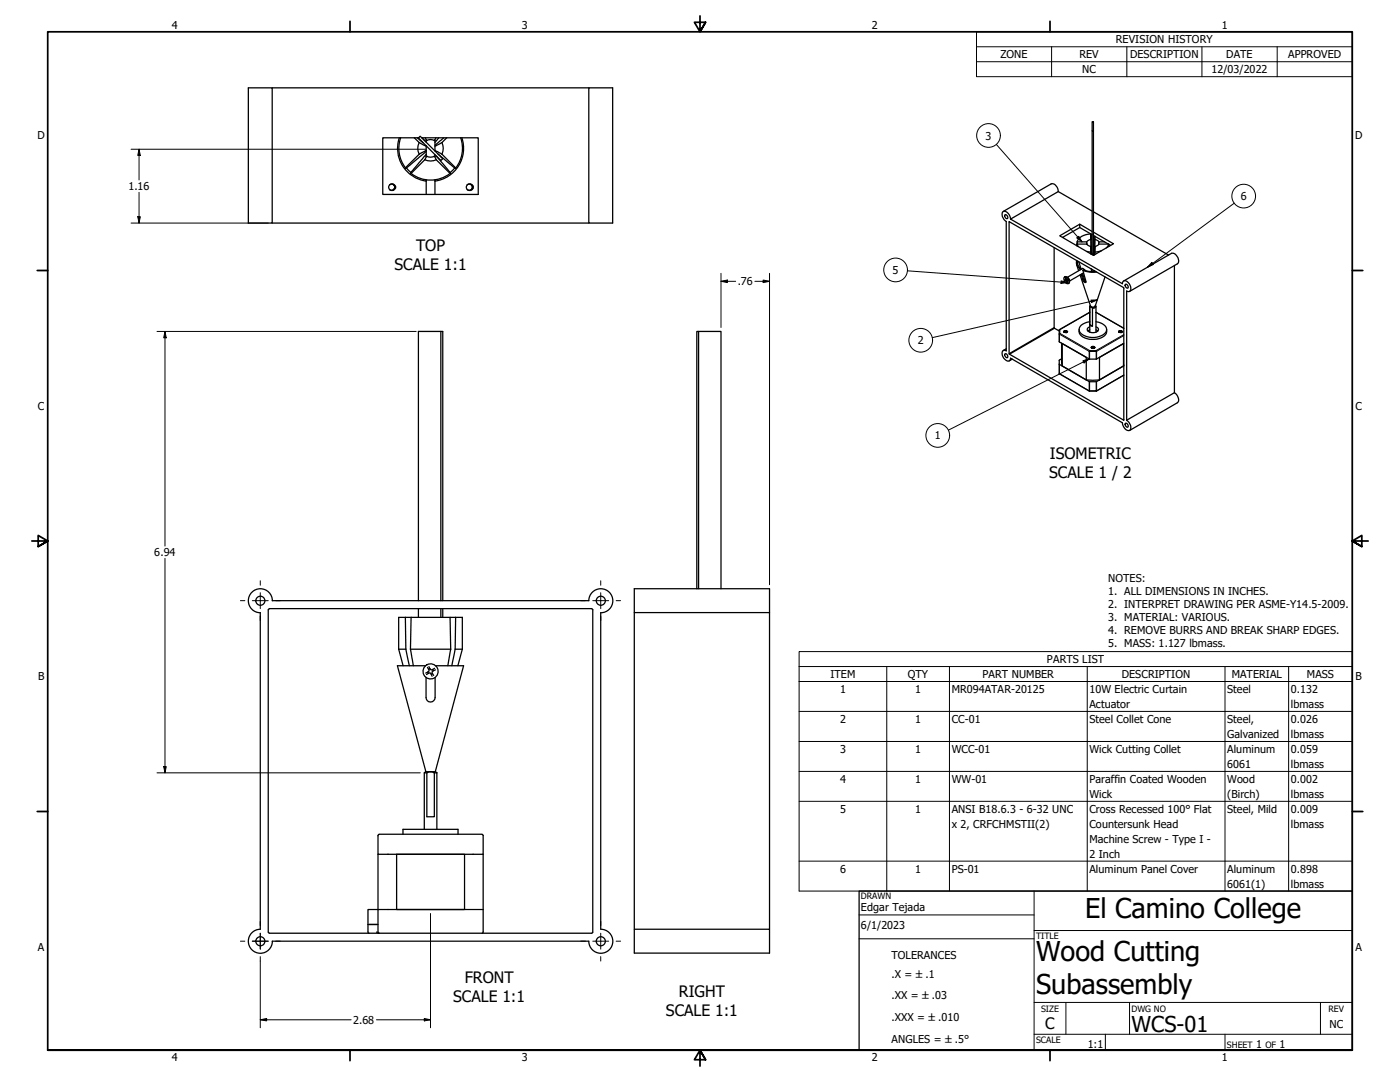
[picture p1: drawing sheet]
<svg xmlns="http://www.w3.org/2000/svg" width="559mm" height="432mm" viewBox="0 0 559 432" stroke-linecap="round" stroke-linejoin="round" font-family="sans-serif">
<!-- layer: Visible (ANSI) -->
<g fill="none" stroke="#000" stroke-width=".51">
<path d="M99.1 35.1h9.5v53.9h-9.5zM108.6 35.1h126.4M235 35.1h9.5v53.9h-9.5zM159.4 55a13.2 13.2 0 0 0 10.7 17.3v-.5M159.9 55a12.7 12.7 0 0 0 2 12M165.4 55l1.9 1.9M166.5 55l2.3 2M167.1 55h-14.3v22.6h38.1v-22.6h-22.6M167.3 56.9l2.8 1.5M167.3 56.9a5 5 0 0 0 0 4.6M167.7 54.4l9 9-.7 .7-9-9zM168.5 55l1 1.2"/>
<path d="M169.7 55l.6 1.1M170.1 58.2v4.3l.2-.2a2.83 2.83 0 0 0 3.1 0l.3 .2-.1-.8M170.3 56.1l-.2-.2v.9M170.3 56.1a2.83 2.83 0 0 1 3.1 0l.3-.2-.1 4.4M174 55l-.6 1.1M175.1 55l-1.5 1.8M176.4 56.9a5.5 5.5 0 0 1 0 4.6M176.4 56.9l-2.8 1.5M177.2 55l-3.6 3M178.3 55l-1.9 1.9M183.9 55a12.7 12.7 0 0 1-2 12M184.3 55a13.2 13.2 0 0 1-10.6 17.3"/>
<path d="M435.9 52.2v-3.6h.5v53.3M436.4 52.2h-.5v49.4M155.5 73.7a1.41 1.41 0 0 1 2 0 1.41 1.41 0 0 1 0 2 1.41 1.41 0 0 1-2 0 1.28 1.28 0 0 0 1.8-.1 1.28 1.28 0 0 0 0-1.8 1.28 1.28 0 0 0-1.8-.1zM155.6 73.8a1.24 1.24 0 0 0 0 1.8M156.7 73.5l.6 .5M157.3 75.4l-.6 .5M157.3 74l.2 .7-.2 .7M162.2 67.1l1.8 1.7M164.1 69.2a12.7 12.7 0 0 0 15.5 0M169.5 63.8a5.4 5.4 0 0 0 4.6 0M170.1 60l-2.8 1.5M170.1 60.5l-8.1 6.7-.2-.2 5.5-5.5"/>
<path d="M170.1 61.6l-6.3 7.5 .3 .1 5.4-5.4M170.1 71.8v5.8M170.3 62.3l-.8 1.5M173.4 62.3l.7 1.5M173.6 60l2.8 1.5M173.7 71.8l-.1 5.8M174.1 62.2l5.8 6.9-.3 .1-5.5-5.4M174.8 61.5l6.9 5.7 .2-.2-5.5-5.5M181.5 67.1l-1.8 1.7M186.5 73.7a1.41 1.41 0 0 1 2 0 1.41 1.41 0 0 1 0 2 1.41 1.41 0 0 1-2 0 1.28 1.28 0 0 0 1.8-.1 1.28 1.28 0 0 0 0-1.8 1.28 1.28 0 0 0-1.8-.1zM186.5 73.8a1.24 1.24 0 0 0 0 1.8M187.8 73.5l.7 .9-.2 1"/>
<path d="M188.3 75.4l-.5 .5M422.4 76.5a2.83 2.83 0 0 0-2.9-3.1l-19.1 11M422.4 76.5l13.5 7.8M422.4 76.5l-19 10.9M108.6 89h126.4M401.1 85.8a.92 .92 0 0 1 1 .4 .92 .92 0 0 1-.1 1l-.7-.4zM402.8 88.5h.1M402.9 88.5l45.5 26.2 .2 52.9M402.9 88.5l-.1 52.7M403.4 87.4l44.6 25.8a1.18 1.18 0 0 1 .9-1.3 1.18 1.18 0 0 1 1.4 .8l.7 1.1 .4 1.2a1.03 1.03 0 0 1-.4 1.2 1.03 1.03 0 0 1-1.3-.1v51.6M403.4 87.4a3.1 3.1 0 0 0-2.8-3.1 2.43 2.43 0 0 0 .6 3.8l.4 .3v51.6a1.03 1.03 0 0 0-1.2-.1 1.03 1.03 0 0 0-.4 1.3 2.89 2.89 0 0 0 2.8 2.8l.6-1.1 44.6 25.8a3.1 3.1 0 0 0 2.7 3.1 2.43 2.43 0 0 0-.5-3.7l-.5-.4M420.8 98.8v31.9"/>
<path d="M424.1 94.7l6.9-3.9v-1.3l-8 4.6 13.4 7.8M429.9 97.4l.4 1M431 90.8l4.9 2.9M431 89.5l4.9 2.9M433.9 97.5l-.1-1h-3.9v1.6v-.7h3.9l1.6 1M435.4 93.3a5.5 5.5 0 0 0-5.5 3.2M435.4 93.3l.2 8.1zM435.4 95.6l-1.6 .9M435.4 98.4l.1 2.9M435.4 98.4v2.9M436.4 92.6l8 4.7-8 4.6M436.4 94l6.9 3.9"/>
<path d="M436.4 84.5l30 17.3M437 95.6l-.2 6.1M437 94.2l-.2 7.5M437 95.6l1.6 .9M437 98.4l-.1 3.2M437 94.3v1.3M437 98.4v3.2M440.9 96.5h-2.3l-.1 1M442.5 97.4h-3.9l-1.6 1M442.5 98.4v-.9l-.9 1.4M424.9 110.6a1.72 1.72 0 0 1 1.6 2.6 1.77 1.77 0 0 1-1.6-2.6zM424.9 110.6a1.58 1.58 0 0 1 1.7 .7 1.58 1.58 0 0 1-.2 1.9"/>
<path d="M425.1 112h.5l.3 .8M425.3 111l.5 .7h.5M425.3 110.9l.1 .8h-.4M425.3 110.9v.1M425.7 111.6l-.3 .1M425.8 111.7l-.6 .3M425.9 112.7v.1M426 112.5l-.1 .2M426.1 110.7l.8 1.4M426.2 111.7l.1 .3h-.4l.2 .8M426.3 111.8l-.3 .2M429.7 105.5l.8 2.5"/>
<path d="M429.8 104v1.7l1.2 1.4M430.1 104.2a2.44 2.44 0 0 0 1.1 2.8M430.5 104.4l1 3M431 107.1l.1 .6M431.1 109.7l4.2 12.5 .5 .4h.8l.5-.4 4-11.7M431.2 107l.2 .6M431.2 107l-.2 .1M431.9 109.3l.6 2.3 1 1M432 107.2l1.1 .7M432.1 109.2l1.1 3.3M432.1 107.1l-6.1 3.6M432.2 107.9l1.3 4.4-.2 .4-1.1-.8-.6-2.4"/>
<path d="M432.2 107.9l.3-.2 2.8 .7 2-.1M432.2 107.9l2.6 .7h2.9M432.5 108.9l-5.6 3.2M433.8 100.3l1.6 .3M435.6 101.3h.3M435.6 101h.3M435.6 107.4l.1 1M435.7 107.4v1M435.7 107.4v1zM436.4 101.3h.4M436.4 101h.4M436.7 107.9l-.1 .5"/>
<path d="M436.8 108v.4M439.6 100.1l-2.6 .5M448.5 112.1l19.1-11a2.82 2.82 0 0 1 2.4 4.2l-19.1 11M449.1 113.5a.92 .92 0 0 1 1 .4 .92 .92 0 0 1 0 1.1l-.8-.4zM468.8 105.9v50.8M176 132.3v107.4M278.8 132.3h-.7v102.6M401.6 139.2l-1.2 .7M420.9 131l-.1-.3-18 10.5 .1 .2M420.9 131l1.9 1.1M420.9 131l-18 10.4M423.7 136.9v7.6l.3 1.5"/>
<path d="M424 137.1l9.6 5.5v9l-9.6-5.6zM424.7 132.5l.6-.2 .5 .3zM424.7 132.3l.7-.2 .4 .4zM424.8 132.7h.8M425 132.2h.4M425 132.4h.4M425 132.6l.4 .1M425.1 132h.3M425.3 132l.6 .1-.1 .6h-.9l-.3-.4M425.9 132.4a.75 .75 0 0 0-1.3-.1 .61 .61 0 0 1 .7-.4 .61 .61 0 0 1 .5 .6l-.9 .2M430.7 131.5a3.2 3.2 0 0 0 3.1 3.6 6.8 6.8 0 0 0 7.8-2.2l.1-1.4M434.8 124.7l-11.9 6.8-.1 5 12.1 6.8h2.8l10.9-6.3"/>
<path d="M435 128.4l-1.9 .5a2.56 2.56 0 0 0-2.4 2.5 2.56 2.56 0 0 0 2.2 2.6 7.5 7.5 0 0 0 8.5-1.4 2.55 2.55 0 0 0-2-3.7l-1.9-.5M435 130.4a1.05 1.05 0 0 0-.9 1.6 2.94 2.94 0 0 0 4.3-.3 1.05 1.05 0 0 0-.9-1.3M435 124.7h-.2M435 131.6l-.8 .5M435 122.4v7.1l1.1 .7v-7.2M435 129.5l1.1 .7M435 122.3v10.3M435.2 121.9l-.2 .5h.2a1.23 1.23 0 0 0 1.2 .6 1.23 1.23 0 0 0 1.1-.8l-.2-.3M435.2 122a1.04 1.04 0 0 0 1 .7 1.04 1.04 0 0 0 1-.7M435.6 138.7a.56 .56 0 0 1 .7-.5 .56 .56 0 0 1 .4 .7l-.2 .2M435.6 138.6a.7 .7 0 0 1 1.2 .1M435.6 138.7l.3 .3h.7"/>
<path d="M435.7 138.8l1.1 .1h-1.1M435.7 138.6l.7-.1 .4 .3zM435.8 138.9l.8 .1M435.9 139h.7M436 138.3l.4 .1M436 138.6h.3M436 138.7h.3M436 138.9h.3M436.2 138.2l.7 .2-.3 .6M437.5 124.7h.2M437.5 131.6l.7 .5M437.5 122.3v10.3"/>
<path d="M437.6 124.7l11 6.3M446.5 132.3l1 .4M447 132h.3M447 132.2h.3M447 132.4h.3M447 132.6l.3 .1M447.2 132l.6 .1 .1 .4-1.2 .2h.9l-.9-.2 .5-.2 .5 .3M447.7 132.5l-.3-.3-.9 .2 .9-.3 .4 .4a.73 .73 0 0 0-1.3-.2 .57 .57 0 0 1 .8-.4 .57 .57 0 0 1 .3 .8h-.1M401.1 141.3a.92 .92 0 0 1 1 .4 .92 .92 0 0 1-.1 1l-.7-.4zM402.9 141.4l45.7 26.2M404.1 143.3l-1.3 .7M423.7 143.2l-.9 .6v1.5"/>
<path d="M433.6 151.6h5.2M448.4 146l-9.6 5.6M448.6 146l-10.9 6.3h-2.8l-12.1-7 .1 3.9 11.9 6.9h2.9l10.9-6.4M448.6 145.6l-.2 .4v-8.9l-9.6 5.5v9M468.8 156.7a2.95 2.95 0 0 1 1.2 4l-19.1 11.1M468.8 156.7l-19.1 11M448.6 167.6h-.1M449.1 169a.81 .81 0 0 1 1 .5 .81 .81 0 0 1-.3 1l-.7-.8zM108.6 239.7h126.4M108.7 239.7a4.8 4.8 0 0 0-4.8-4.8 4.8 4.8 0 0 0-4.8 4.8 4.8 4.8 0 0 0 4.8 4.8M167 239.7v-107.4h9.7v107.4M235 239.7a4.8 4.8 0 0 1 4.8-4.8 4.8 4.8 0 0 1 4.8 4.8 4.8 4.8 0 0 1-4.8 4.8"/>
<path d="M253.2 234.9h53.9v9.6h-53.9zM278.8 234.9v-102.6h9v102.6M103.9 244.5v126.3a4.8 4.8 0 0 0-4.8 4.8 4.8 4.8 0 0 0 4.8 4.8 4.8 4.8 0 0 0 4.7-4.8h126.4a4.8 4.8 0 0 0 4.8 4.8 4.8 4.8 0 0 0 4.8-4.8 4.8 4.8 0 0 0-4.8-4.8v-126.3M107.4 242.9h128.8M107.5 242.9l-.4 .4v128.7M159.1 259.1h2.9M159.1 259.1l1.8 6.6M161.8 246.4l.2 12.7M162 259.1l1.4 6.6M163.8 259.1l1.2 6.6M163.8 259.1h16.1M164.1 246.4l-.3 12.7"/>
<path d="M167 242.9v3.5M176 242.9v3.5M176.7 242.9v3.5M179.6 246.4h-20.5v12.7M179.9 259.1l-1.1 6.6M181.7 259.1l-1.4 6.6M181.7 259.1h2.8M181.9 246.4h-2.3l.3 12.7M181.9 246.4h2.6v12.7M181.9 246.4l-.2 12.7M184.5 259.1l-1.7 6.6M236.2 242.9l.4 .4v128.7"/>
<path d="M253.2 244.5v126.3M307.1 244.5v126.3M169.9 265.7h-11.3l11.4 42.3M170.1 270.4v8a1.81 1.81 0 0 0 1.8 1.8 1.81 1.81 0 0 0 1.8-1.8v-8M170.2 269.2l1.5-.6 .8 1.3M170.6 266.3l.6 1.1-.3 .7M170.7 268.2l.3 .5M170.9 268.2l-1 .4M171.2 266l.4 1M171.6 266.8l-.5 .3M172.7 268.8l-.6 .3M172.7 267.2l.3 .5"/>
<path d="M172.8 267.8l-.3 .7 .6 1.1M173.5 266.7l-1.1 .6-.7-.3M173.8 265.7h11.2l-11.3 42.3M173.8 267.3l-1 .5M169.4 308.4h1M170.4 308.4a2.73 2.73 0 0 1 3 0M170.4 308.4v17.5h3v-17.5M173.4 308.4h1M174.4 308.4l-.5-.4h-4l-.5 .4v22.6M174.4 308.4v22.6M151.3 332.9h41M160.8 332.9v-1.9h22v1.9"/>
<path d="M192.4 333l.4 .5v7.4h-41.9v-7.5l.5-.4M150.9 340.9v22.1h-4v5.9M158.3 340.9h27.1v22.1h-27.1zM192.8 340.9v31M146.9 368.9v3.1l.5 .4M146.9 368.9h4M150.4 371.9l.9 .5M192.8 363h-41.9v8.9l.5 .5M192.8 372l-.4 .4M236.6 372.1l-.4 .3h-128.8l-.3-.3M253.2 370.8h53.9v9.6h-53.9z"/>
<circle cx="103.9" cy="239.7" r="1.81"/>
<circle cx="239.8" cy="239.7" r="1.81"/>
<circle cx="171.9" cy="267.9" r="3"/>
<circle cx="103.9" cy="375.6" r="1.81"/>
<circle cx="239.8" cy="375.6" r="1.81"/>
</g>
<!-- layer: Visible Narrow (ANSI) -->
<g fill="none" stroke="#000" stroke-width=".4">
<path d="M425 111.7l.1 .3M425.1 111.7l.1 .3M425.3 110.9h.1M425.6 111.4h-.2M425.9 112.7h.2M425.9 112.2l-.1 .1M425.9 111.7l-.5 .3M426.3 111.7v.3M426.3 111.8l-.3 .2M432.4 111.4l-.2 .2M422.8 133.1l.2-.1-.2 .3zM422.8 133.3v3.2"/>
<path d="M422.8 133.3l11.9 6.9M422.9 131.5l-.1 .3M434.9 139.9v.4zM434.9 124.7h-.1M435 124.7l-12 6.9v1.4l11.9 6.9h2.6M437.5 124.7l11.1 6.4M437.5 139.9l.2 .3M437.5 124.7h.1M448.6 133.5l-11.1 6.4M448.6 133.9l-10.9 6.3M422.8 145.4v3.6M422.9 149.2l11.9 6.9"/>
<path d="M434.7 152.3v3.7l.2-3.7M434.7 140.2v3.1M434.9 143.3v-3h2.6v3M437.5 152.3v3.7l-2.6 .1M437.7 152.3l-.2 3.8M437.7 140.2v3.1M448.6 149.7l-11 6.4"/>
</g>
<!-- layer: Visible (ANSI) -->
<g fill="#000">
<circle cx="426.3" cy="112" r=".25"/>
<circle cx="424.7" cy="132.3" r=".25"/>
<circle cx="424.7" cy="132.5" r=".25"/>
<circle cx="425.8" cy="132.3" r=".25"/>
<circle cx="435.6" cy="138.7" r=".25"/>
<circle cx="435.7" cy="138.8" r=".25"/>
<circle cx="436.8" cy="138.7" r=".25"/>
<circle cx="446.6" cy="132.3" r=".25"/>
<circle cx="446.7" cy="132.5" r=".25"/>
<circle cx="447.7" cy="132.3" r=".25"/>
</g>
<!-- layer: Symbol (ANSI) -->
<g fill="none" stroke="#000" stroke-width=".4">
<path d="M389.8 18.7v-6h150v6M419.7 18.7v11.9M449.8 18.7v11.9M479.7 18.7v11.9M509.8 18.7v11.9M539.8 18.7h-150v5.9M539.8 18.7v11.9h-150v-6M389.8 24.6h150M397.7 57.7l34.2 38.8M429.8 94.9l.8-.6 1.3 2.2zM492.6 81.1l-34.6 25.5M362.2 108.1l63.8 4.7"/>
<path d="M423.5 112.1l2.5 .7-2.5 .3zM435.4 119.8l2.6-.1-2.3 1zM438 119.7l-65.9 15M459.7 104.7l.7 .8-2.4 1.1zM432.2 144l2.5-.7-2 1.5zM434.7 143.3l-56.1 28.3M319 266v-6h220.8v6M319 266h220.8v6M319 266v89.6h220.8v-83.6M319 272h220.8M353.9 266v89.6M379 266v89.6"/>
<path d="M434 266v89.6M488.9 266v89.6M514.3 266v89.6M319 283.9h220.8M319 295.9h220.8M319 307.8h220.8M319 319.8h220.8M319 343.7h220.8"/>
<circle cx="394.6" cy="54.1" r="4.7"/>
<circle cx="496.4" cy="78.3" r="4.7"/>
<circle cx="357.5" cy="107.7" r="4.7"/>
<circle cx="367.5" cy="135.8" r="4.7"/>
<circle cx="374.3" cy="173.8" r="4.7"/>
</g>
<!-- layer: Border (ANSI) -->
<g fill="none" stroke="#000" stroke-width=".7">
<path d="M139.7 8.5v4.2M279.4 6.3v6.4l-2.2-3.8h4.4l-2.2 3.8 2.2-3.8M419.1 8.5v4.2M14.9 107.9h4.1M539.8 107.9h4.1M12.7 215.9h6.3l-3.8-2.2v4.4l3.8-2.2-3.8 2.2M546.1 215.9h-6.3l3.8-2.2v4.4l-3.8-2.2 3.8 2.2M14.9 323.8h4.1M539.8 323.8h4.1M19 419.1v-406.4h520.8v406.4h-520.8h520.8M139.7 419.1v4.2M419.1 419.1v4.2"/>
<path d="M281.6 422.9l-2.2-3.8 2.2 3.8h-4.4l2.2-3.8v6.3"/>
</g>
<!-- layer: Title (ANSI) -->
<path d="M412.7 355.6v63.5M342.9 365.1h69.8M342.9 374.6h69.8M412.7 371.3h127.1M412.7 412.7h127.1M412.7 400h127.1M425.4 400v12.7M441.2 412.7v6.4M450.8 400v12.7M488.9 412.7v6.4M527 400v12.7" fill="none" stroke="#000" stroke-width=".4"/>
<path d="M342.9 355.6h196.9v63.5h-196.9z" fill="none" stroke="#000" stroke-width=".51"/>
<!-- layer: Dimension (ANSI) -->
<g fill="none" stroke="#000" stroke-width=".4">
<path d="M52.3 59.6h117.6M55.5 59.6l.5 2.4h-1zM55.5 59.6v12.2M55.5 76.8v12.2M52.3 89h54.8M55 86.5h1l-.5 2.5zM287.8 112.3l2.5-.5v1zM287.8 112.3h5.8M287.8 109.1v21.6M301.3 112.3h5.8M304.6 111.8l2.5 .5-2.5 .5zM307.1 109.1v124.3"/>
<path d="M62.7 132.3h103.4M65.8 132.3l.6 2.5h-1.1zM65.8 132.3v85.6M65.8 222.8v85.6M62.7 308.4h105.1M65.3 305.9h1.1l-.6 2.5zM171.8 364.6v45.5M103.9 383.5v26.6M103.9 407l2.5-.5v.9zM103.9 407h36.2M150.2 407h21.6M169.4 406.5l2.4 .5-2.4 .4z"/>
</g>
<g fill="#000">
<path d="M55.5 59.6l.5 2.4h-1z" fill-rule="evenodd"/>
<path d="M55 86.5h1l-.5 2.5z" fill-rule="evenodd"/>
<path d="M287.8 112.3l2.5-.5v1z" fill-rule="evenodd"/>
<path d="M304.6 111.8l2.5 .5-2.5 .5z" fill-rule="evenodd"/>
<path d="M65.8 132.3l.6 2.5h-1.1z" fill-rule="evenodd"/>
<path d="M65.3 305.9h1.1l-.6 2.5z" fill-rule="evenodd"/>
<path d="M103.9 407l2.5-.5v.9z" fill-rule="evenodd"/>
<path d="M169.4 406.5l2.4 .5-2.4 .4z" fill-rule="evenodd"/>
</g>
<!-- layer: Center Mark (ANSI) -->
<g fill="none" stroke="#000" stroke-width=".4">
<path d="M95.9 239.7h1.8M100.7 239.7h6.4M103.9 231.8v1.8M103.9 236.5v6.4M110 239.7h1.8M231.8 239.7h1.8M236.6 239.7h6.4M239.8 231.8v1.8M239.8 236.5v6.4M245.9 239.7h1.8M103.9 245.9v1.7M239.8 245.9v1.7"/>
<path d="M95.9 375.6h1.8M100.7 375.6h6.4zM103.9 372.4v6.4zM103.9 367.7v1.7M110 375.6h1.8M231.8 375.6h1.8M236.6 375.6h6.4M239.8 367.7v1.7M239.8 372.4v6.4M245.9 375.6h1.8M103.9 381.8v1.7M239.8 381.8v1.7"/>
</g>
<!-- layer: Symbol (ANSI) -->
<g fill="#000">
<path d="M429.8 94.9l.8-.6 1.3 2.2z" fill-rule="evenodd"/>
<path d="M423.5 112.1l2.5 .7-2.5 .3z" fill-rule="evenodd"/>
<path d="M459.7 104.7l.7 .8-2.4 1.1z" fill-rule="evenodd"/>
<path d="M435.4 119.8l2.6-.1-2.3 1z" fill-rule="evenodd"/>
<path d="M432.2 144l2.5-.7-2 1.5z" fill-rule="evenodd"/>
</g>
<g font-size="10.9">
<text x="433.1" y="366.5">El Camino College</text>
<text x="413.5" y="383.5">Wood Cutting</text>
<text x="413.5" y="396.6">Subassembly</text>
</g>
<text font-size="8.7" x="451.6" y="411.9">WCS-01</text>
<g font-size="6.3">
<text x="166.1" y="100.2">TOP</text>
<text x="157.5" y="107.7">SCALE 1:1</text>
<text x="419" y="183">ISOMETRIC</text>
<text x="418.8" y="190.6">SCALE 1 / 2</text>
<text x="185.5" y="392.4">FRONT</text>
<text x="180.8" y="399.9">SCALE 1:1</text>
<text x="271" y="398">RIGHT</text>
<text x="265.7" y="405.6">SCALE 1:1</text>
<text x="417.2" y="410.8">C</text>
</g>
<g font-size="4.3">
<text x="68.6" y="11.7">4</text>
<text x="208.3" y="11.7">3</text>
<text x="348" y="11.7">2</text>
<text x="487.7" y="11.7">1</text>
<text x="445.4" y="17.3">REVISION HISTORY</text>
<text x="399.3" y="23.2">ZONE</text>
<text x="430.8" y="23.2">REV</text>
<text x="451" y="23.2">DESCRIPTION</text>
<text x="489.5" y="23.2">DATE</text>
<text x="514.1" y="23.2">APPROVED</text>
<text x="432" y="29.2">NC</text>
<text x="483.6" y="29">12/03/2022</text>
<text x="15" y="55.6">D</text>
<text x="393.4" y="55.7">3</text>
<text x="540.9" y="55.6">D</text>
<text x="51.2" y="75.9">1.16</text>
<text x="495.2" y="79.9">6</text>
<text x="294.4" y="113.9">.76</text>
<text x="356.3" y="109.3">5</text>
<text x="366.3" y="137.4">2</text>
<text x="15.1" y="163.5">C</text>
<text x="541" y="163.5">C</text>
<text x="373.1" y="175.4">1</text>
<text x="61.6" y="221.9">6.94</text>
<text x="442.3" y="232.2">NOTES:</text>
<text x="442.3" y="237.4">1. ALL DIMENSIONS IN INCHES.</text>
<text x="442.3" y="242.6">2. INTERPRET DRAWING PER ASME-Y14.5-2009.</text>
<text x="442.3" y="247.8">3. MATERIAL: VARIOUS.</text>
<text x="442.3" y="253">4. REMOVE BURRS AND BREAK SHARP EDGES.</text>
<text x="442.3" y="258.3">5. MASS: 1.127 lbmass.</text>
<text x="417.9" y="264.7">PARTS LIST</text>
<text x="15.2" y="271.5">B</text>
<text x="331.5" y="270.6">ITEM</text>
<text x="362.3" y="270.6">QTY</text>
<text x="392.2" y="270.6">PART NUMBER</text>
<text x="447.7" y="270.6">DESCRIPTION</text>
<text x="491.6" y="270.6">MATERIAL</text>
<text x="521.7" y="270.6">MASS</text>
<text x="541.1" y="271.5">B</text>
<text x="335.3" y="276.5">1</text>
<text x="365.3" y="276.5">1</text>
<text x="379.9" y="276.6">MR094ATAR-20125</text>
<text x="434.8" y="276.7">10W Electric Curtain</text>
<text x="489.8" y="276.7">Steel</text>
<text x="515.2" y="276.6">0.132</text>
<text x="434.8" y="282.6">Actuator</text>
<text x="515.2" y="282.6">lbmass</text>
<text x="335.3" y="288.5">2</text>
<text x="365.3" y="288.5">1</text>
<text x="379.9" y="288.5">CC-01</text>
<text x="434.8" y="288.6">Steel Collet Cone</text>
<text x="489.8" y="288.6">Steel,</text>
<text x="515.2" y="288.5">0.026</text>
<text x="489.8" y="294.6">Galvanized</text>
<text x="515.2" y="294.5">lbmass</text>
<text x="335.3" y="300.5">3</text>
<text x="365.3" y="300.5">1</text>
<text x="379.9" y="300.5">WCC-01</text>
<text x="434.8" y="300.5">Wick Cutting Collet</text>
<text x="489.8" y="300.5">Aluminum</text>
<text x="515.2" y="300.5">0.059</text>
<text x="489.8" y="306.5">6061</text>
<text x="515.2" y="306.5">lbmass</text>
<text x="335.3" y="312.4">4</text>
<text x="365.3" y="312.4">1</text>
<text x="379.9" y="312.4">WW-01</text>
<text x="434.8" y="312.5">Paraffin Coated Wooden</text>
<text x="489.8" y="312.5">Wood</text>
<text x="515.2" y="312.4">0.002</text>
<text x="434.8" y="318.5">Wick</text>
<text x="489.8" y="318.5">(Birch)</text>
<text x="515.2" y="318.4">lbmass</text>
<text x="335.3" y="324.4">5</text>
<text x="365.3" y="324.4">1</text>
<text x="379.9" y="324.4">ANSI B18.6.3 - 6-32 UNC</text>
<text x="434.8" y="324.4">Cross Recessed 100° Flat</text>
<text x="489.8" y="324.4">Steel, Mild</text>
<text x="515.2" y="324.4">0.009</text>
<text x="379.9" y="330.3">x 2, CRFCHMSTII(2)</text>
<text x="434.8" y="330.4">Countersunk Head</text>
<text x="515.2" y="330.3">lbmass</text>
<text x="434.8" y="336.4">Machine Screw - Type I -</text>
<text x="434.8" y="342.3">2 Inch</text>
<text x="335.3" y="348.2">6</text>
<text x="365.3" y="348.2">1</text>
<text x="379.9" y="348.2">PS-01</text>
<text x="434.8" y="348.3">Aluminum Panel Cover</text>
<text x="489.8" y="348.3">Aluminum</text>
<text x="515.2" y="348.2">0.898</text>
<text x="489.8" y="354.3">6061(1)</text>
<text x="515.2" y="354.3">lbmass</text>
<text x="343.7" y="363.5">Edgar Tejada</text>
<text x="343.7" y="370.9">6/1/2023</text>
<text x="15.1" y="379.4">A</text>
<text x="355.9" y="382.8">TOLERANCES</text>
<text x="541" y="379.4">A</text>
<text x="355.9" y="390.2">.X = ±.1</text>
<text x="355.9" y="398.8">.XX = ±.03</text>
<text x="355.9" y="407.5">.XXX = ±.010</text>
<text x="141" y="408.6">2.68</text>
<text x="530.6" y="410.1">NC</text>
<text x="355.9" y="416.1">ANGLES = ±.5°</text>
<text x="434.1" y="418.3">1:1</text>
<text x="501.3" y="418.3">1</text>
<text x="510.7" y="418.3">1</text>
<text x="68.6" y="423.3">4</text>
<text x="208.3" y="423.3">3</text>
<text x="348" y="423.3">2</text>
<text x="487.7" y="423.3">1</text>
</g>
<g font-size="3.5">
<text x="343.7" y="358.9">DRAWN</text>
<text x="413.5" y="374.6">TITLE</text>
<text x="415.5" y="403.9">SIZE</text>
<text x="451.6" y="403.9">DWG NO</text>
<text x="530.3" y="403.9">REV</text>
<text x="413.5" y="416.1">SCALE</text>
<text x="489.7" y="418.3">SHEET</text>
<text x="505.1" y="418.3">OF</text>
</g>
</svg>
